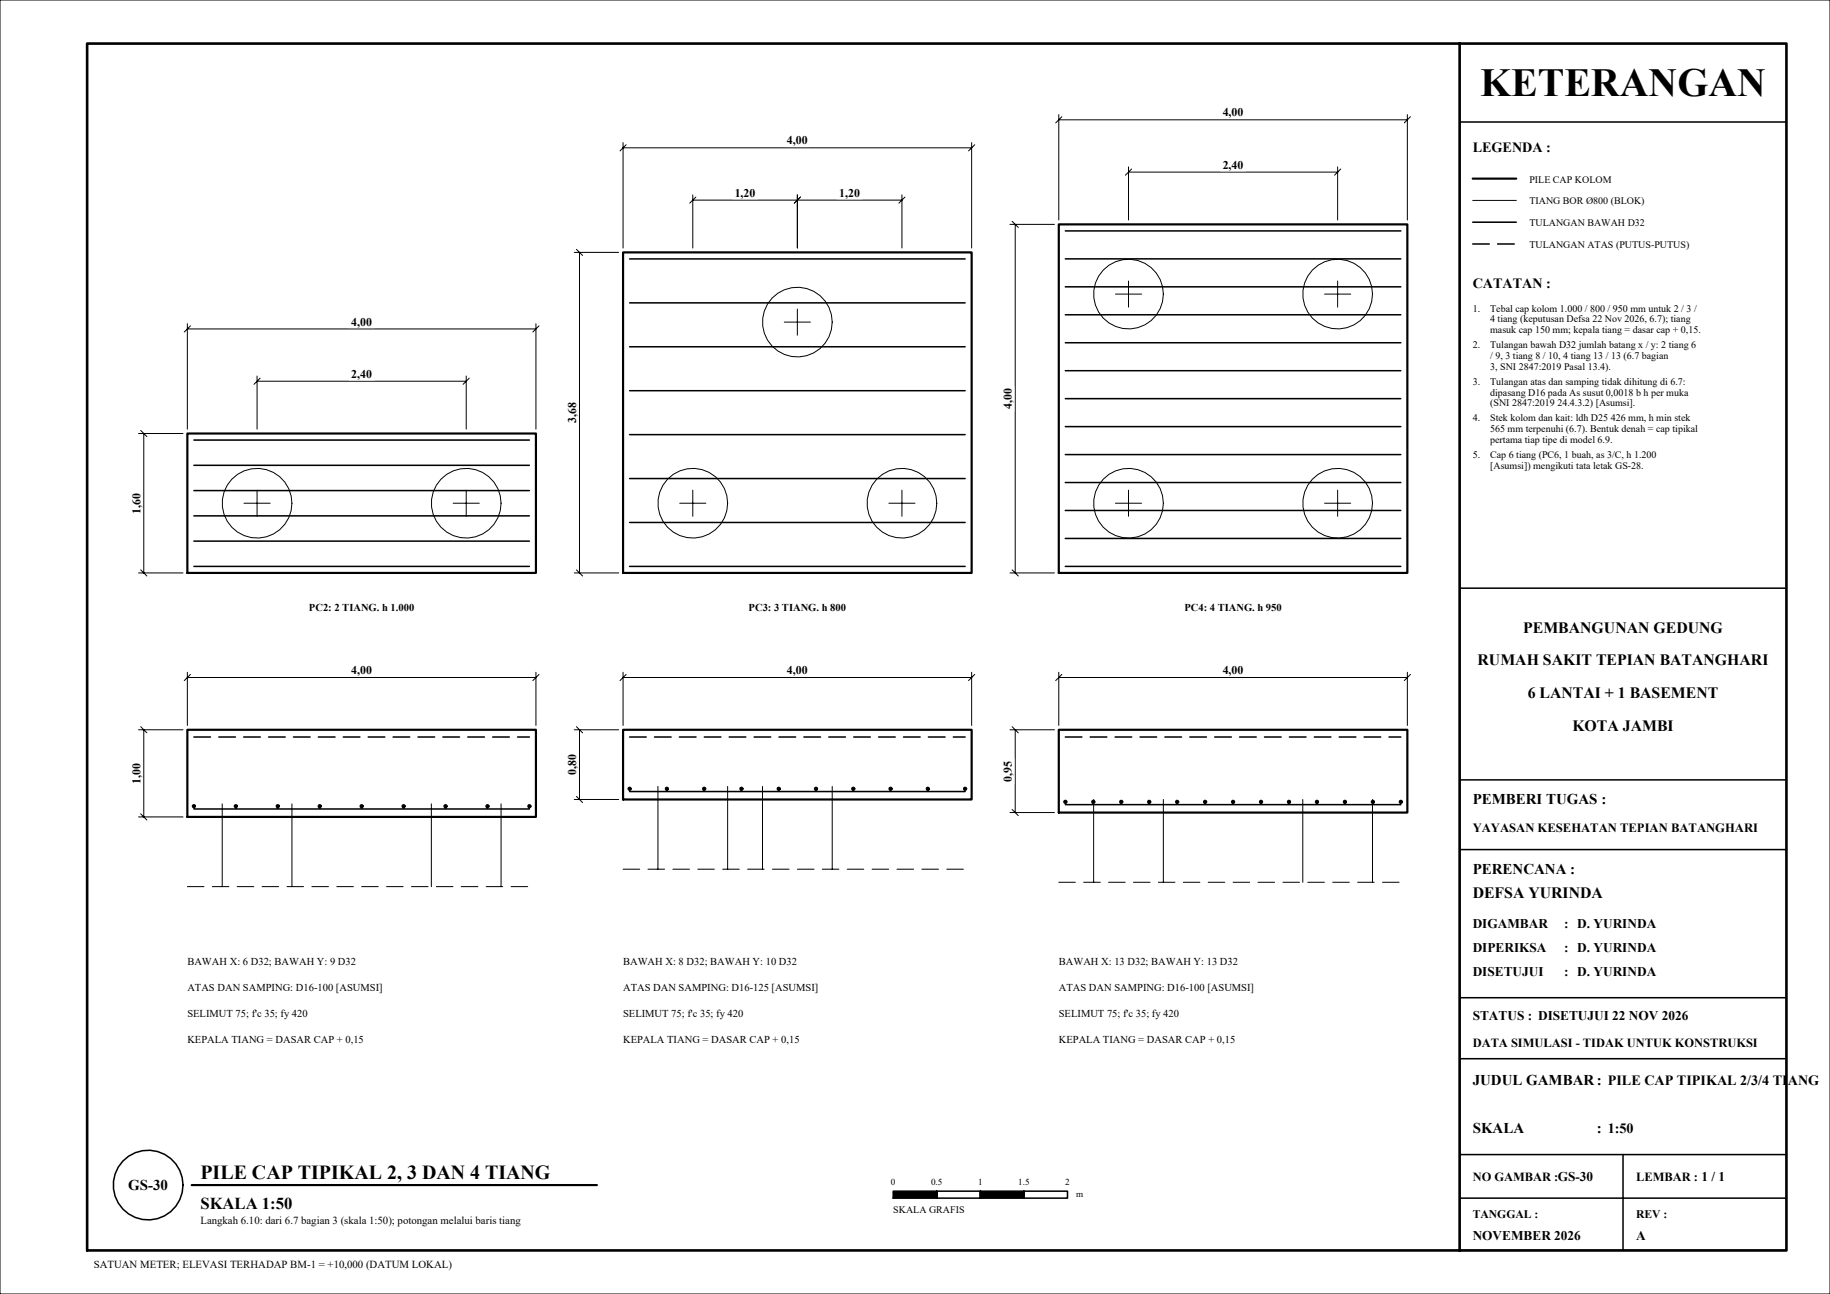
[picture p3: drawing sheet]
<svg xmlns="http://www.w3.org/2000/svg" width="420mm" height="297mm" viewBox="0 0 420 297" stroke-linecap="round" stroke-linejoin="round" font-family="sans-serif">
<!-- layer: KERTAS-TEKS -->
<g fill="#000">
<path d="M205 275h10v-1.6zM205 273.4v1.6l10-1.6z"/>
<path d="M225 275h10v-1.6zM225 273.4v1.6l10-1.6z"/>
</g>
<!-- layer: KOP -->
<path d="M0 0h420v297h-420z" fill="none" stroke="#000" stroke-width=".23"/>
<path d="M20 10h390v277h-390zM335 10v277" fill="none" stroke="#000" stroke-width=".6"/>
<path d="M335 28h75M335 135h75M335 179h75M335 195h75M335 229h75M335 243h75M335 265h75M335 275h75M372.5 265v22M335 287h75" fill="none" stroke="#000" stroke-width=".35"/>
<!-- layer: KERTAS-TEKS -->
<g fill="none" stroke="#000" stroke-width=".35">
<path d="M338 51h10M338 56h3.8M343.7 56h3.8"/>
<circle cx="34" cy="272" r="8"/>
</g>
<path d="M338 41h10M44 272h93" fill="none" stroke="#000" stroke-width=".5"/>
<path d="M338 46h10" fill="none" stroke="#000" stroke-width=".23"/>
<!-- layer: S-TUL -->
<g fill="#000">
<path d="M44.5 185.4l.2-.1zM44.3 185.3h.4zM44.3 185.3l.5-.1zM44.2 185.2l.1 .1 .5-.1zM44.2 185.2h.6v-.2zM44.2 185v.2l.6-.2zM44.2 185h.6v-.1zM44.2 184.9v.1l.6-.1zM44.2 184.9h.6l-.1-.1zM44.3 184.8l-.1 .1 .5-.1zM44.3 184.8h.4zM44.3 184.8l.2-.1z"/>
<path d="M54.1 185.4l.2-.1zM54 185.3h.3zM54 185.3l.4-.1zM53.8 185.2l.2 .1 .4-.1zM53.8 185.2h.6v-.2zM53.8 185v.2l.6-.2zM53.8 185h.6v-.1zM53.8 184.9v.1l.6-.1zM53.8 184.9h.6l-.1-.1zM54 184.8l-.2 .1 .5-.1zM54 184.8h.3zM54 184.8l.1-.1z"/>
<path d="M63.8 185.4l.1-.1zM63.6 185.3h.3zM63.6 185.3l.4-.1zM63.5 185.2l.1 .1 .4-.1zM63.5 185.2h.5l.1-.2zM63.4 185l.1 .2 .6-.2zM63.4 185h.7l-.1-.1zM63.5 184.9l-.1 .1 .6-.1zM63.5 184.9h.5l-.1-.1zM63.6 184.8l-.1 .1 .4-.1zM63.6 184.8h.3zM63.6 184.8l.2-.1z"/>
<path d="M73.4 185.4l.1-.1zM73.2 185.3h.3zM73.2 185.3l.5-.1zM73.1 185.2l.1 .1 .5-.1zM73.1 185.2h.6v-.2zM73.1 185v.2l.6-.2zM73.1 185h.6v-.1zM73.1 184.9v.1l.6-.1zM73.1 184.9h.6l-.2-.1zM73.2 184.8l-.1 .1 .4-.1zM73.2 184.8h.3zM73.2 184.8l.2-.1z"/>
<path d="M83 185.4l.2-.1zM82.8 185.3h.4zM82.8 185.3l.5-.1zM82.7 185.2l.1 .1 .5-.1zM82.7 185.2h.6v-.2zM82.7 185v.2l.6-.2zM82.7 185h.6v-.1zM82.7 184.9v.1l.6-.1zM82.7 184.9h.6l-.1-.1zM82.8 184.8l-.1 .1 .5-.1zM82.8 184.8h.4zM82.8 184.8l.2-.1z"/>
<path d="M92.6 185.4l.2-.1zM92.5 185.3h.3zM92.5 185.3l.4-.1zM92.3 185.2l.2 .1 .4-.1zM92.3 185.2h.6v-.2zM92.3 185v.2l.6-.2zM92.3 185h.6v-.1zM92.3 184.9v.1l.6-.1zM92.3 184.9h.6l-.1-.1zM92.5 184.8l-.2 .1 .5-.1zM92.5 184.8h.3zM92.5 184.8l.1-.1z"/>
<path d="M102.3 185.4l.1-.1zM102.1 185.3h.3zM102.1 185.3l.4-.1zM102 185.2l.1 .1 .4-.1zM102 185.2h.5l.1-.2zM101.9 185l.1 .2 .6-.2zM101.9 185h.7l-.1-.1zM102 184.9l-.1 .1 .6-.1zM102 184.9h.5l-.1-.1zM102 184.9l.4-.1zM102.1 184.8h.3zM102.1 184.8l.2-.1z"/>
<path d="M111.9 185.4l.1-.1zM111.7 185.3h.3zM111.7 185.3l.5-.1zM111.6 185.2l.1 .1 .5-.1zM111.6 185.2h.6v-.2zM111.6 185v.2l.6-.2zM111.6 185h.6v-.1zM111.6 184.9v.1l.6-.1zM111.6 184.9h.6l-.2-.1zM111.7 184.8l-.1 .1 .4-.1zM111.7 184.8h.3zM111.7 184.8l.2-.1z"/>
<path d="M121.5 185.4l.2-.1zM121.3 185.3h.4zM121.3 185.3l.5-.1zM121.2 185.2l.1 .1 .5-.1zM121.2 185.2h.6v-.2zM121.2 185v.2l.6-.2zM121.2 185h.6v-.1zM121.2 184.9v.1l.6-.1zM121.2 184.9h.6l-.1-.1zM121.3 184.8l-.1 .1 .5-.1zM121.3 184.8h.4zM121.3 184.8l.2-.1z"/>
<path d="M144.5 181.4l.2-.1zM144.3 181.3h.4zM144.3 181.3l.5-.1zM144.2 181.2l.1 .1 .5-.1zM144.2 181.2h.6v-.2zM144.2 181v.2l.6-.2zM144.2 181h.6v-.1zM144.2 180.9v.1l.6-.1zM144.2 180.9h.6l-.1-.1zM144.2 180.9l.5-.1zM144.3 180.8h.4zM144.3 180.8l.2-.1z"/>
<path d="M153.1 181.4l.1-.1zM152.9 181.3h.3zM152.9 181.3l.4-.1zM152.8 181.2l.1 .1 .4-.1zM152.8 181.2h.5l.1-.2zM152.7 181l.1 .2 .6-.2zM152.7 181h.7l-.1-.1zM152.8 180.9l-.1 .1 .6-.1zM152.8 180.9h.5l-.1-.1zM152.8 180.9l.4-.1zM152.9 180.8h.3zM152.9 180.8l.2-.1z"/>
<path d="M161.6 181.4l.2-.1zM161.5 181.3h.3zM161.5 181.3l.4-.1zM161.3 181.2l.2 .1 .4-.1zM161.3 181.2h.6v-.2zM161.3 181v.2l.6-.2zM161.3 181h.6v-.1zM161.3 180.9v.1l.6-.1zM161.3 180.9h.6l-.1-.1zM161.3 180.9l.5-.1zM161.5 180.8h.3zM161.5 180.8l.1-.1z"/>
<path d="M170.2 181.4l.1-.1zM170 181.3h.3zM170 181.3l.4-.1zM169.9 181.2l.1 .1 .4-.1zM169.9 181.2h.5l.1-.2zM169.8 181l.1 .2 .6-.2zM169.8 181h.7l-.1-.1zM169.9 180.9l-.1 .1 .6-.1zM169.9 180.9h.5l-.1-.1zM170 180.8l-.1 .1 .4-.1zM170 180.8h.3zM170 180.8l.2-.1z"/>
<path d="M178.7 181.4l.2-.1zM178.6 181.3h.3zM178.6 181.3l.4-.1zM178.4 181.2l.2 .1 .4-.1zM178.4 181.2h.6v-.2zM178.4 181v.2l.6-.2zM178.4 181h.6v-.1zM178.4 180.9v.1l.6-.1zM178.4 180.9h.6l-.1-.1zM178.6 180.8l-.2 .1 .5-.1zM178.6 180.8h.3zM178.6 180.8l.1-.1z"/>
<path d="M187.3 181.4l.1-.1zM187.1 181.3h.3zM187.1 181.3l.5-.1zM187 181.2l.1 .1 .5-.1zM187 181.2h.6v-.2zM187 181v.2l.6-.2zM187 181h.6v-.1zM187 180.9v.1l.6-.1zM187 180.9h.6l-.2-.1zM187 180.9l.4-.1zM187.1 180.8h.3zM187.1 180.8l.2-.1z"/>
<path d="M195.8 181.4l.2-.1zM195.7 181.3h.3zM195.7 181.3l.4-.1zM195.6 181.2l.1 .1 .4-.1zM195.6 181.2h.5l.1-.2zM195.5 181l.1 .2 .6-.2zM195.5 181h.7l-.1-.1zM195.6 180.9l-.1 .1 .6-.1zM195.6 180.9h.5l-.1-.1zM195.6 180.9l.4-.1zM195.7 180.8h.3zM195.7 180.8l.1-.1z"/>
<path d="M204.4 181.4l.1-.1zM204.2 181.3h.3zM204.2 181.3l.5-.1zM204.1 181.2l.1 .1 .5-.1zM204.1 181.2h.6v-.2zM204.1 181v.2l.6-.2zM204.1 181h.6v-.1zM204.1 180.9v.1l.6-.1zM204.1 180.9h.6l-.2-.1zM204.2 180.8l-.1 .1 .4-.1zM204.2 180.8h.3zM204.2 180.8l.2-.1z"/>
<path d="M212.9 181.4l.2-.1zM212.8 181.3h.3zM212.8 181.3l.4-.1zM212.7 181.2l.1 .1 .4-.1zM212.7 181.2h.5l.1-.2zM212.6 181l.1 .2 .6-.2zM212.6 181h.7l-.1-.1zM212.7 180.9l-.1 .1 .6-.1zM212.7 180.9h.5l-.1-.1zM212.8 180.8l-.1 .1 .4-.1zM212.8 180.8h.3zM212.8 180.8l.1-.1z"/>
<path d="M221.5 181.4l.2-.1zM221.3 181.3h.4zM221.3 181.3l.5-.1zM221.2 181.2l.1 .1 .5-.1zM221.2 181.2h.6v-.2zM221.2 181v.2l.6-.2zM221.2 181h.6v-.1zM221.2 180.9v.1l.6-.1zM221.2 180.9h.6l-.1-.1zM221.2 180.9l.5-.1zM221.3 180.8h.4zM221.3 180.8l.2-.1z"/>
<path d="M244.5 184.4l.2-.1zM244.3 184.3h.4zM244.3 184.3l.5-.1zM244.2 184.2l.1 .1 .5-.1zM244.2 184.2h.6v-.2zM244.2 184v.2l.6-.2zM244.2 184h.6v-.1zM244.2 183.9v.1l.6-.1zM244.2 183.9h.6l-.1-.1zM244.2 183.9l.5-.1zM244.3 183.8h.4zM244.3 183.8l.2-.1z"/>
<path d="M250.9 184.4l.2-.1zM250.8 184.3h.3zM250.8 184.3l.4-.1zM250.6 184.2l.2 .1 .4-.1zM250.6 184.2h.6v-.2zM250.6 184v.2l.6-.2zM250.6 184h.6v-.1zM250.6 183.9v.1l.6-.1zM250.6 183.9h.6l-.1-.1zM250.8 183.8l-.2 .1 .5-.1zM250.8 183.8h.3zM250.8 183.8l.1-.1z"/>
<path d="M257.3 184.4l.2-.1zM257.2 184.3h.3zM257.2 184.3l.4-.1zM257.1 184.2l.1 .1 .4-.1zM257.1 184.2h.5l.1-.2zM257 184l.1 .2 .6-.2zM257 184h.7l-.1-.1zM257.1 183.9l-.1 .1 .6-.1zM257.1 183.9h.5l-.1-.1zM257.1 183.9l.4-.1zM257.2 183.8h.3zM257.2 183.8l.1-.1z"/>
<path d="M263.8 184.4l.1-.1zM263.6 184.3h.3zM263.6 184.3l.4-.1zM263.5 184.2l.1 .1 .4-.1zM263.5 184.2h.5l.1-.2zM263.4 184l.1 .2 .6-.2zM263.4 184h.7l-.1-.1zM263.5 183.9l-.1 .1 .6-.1zM263.5 183.9h.5l-.1-.1zM263.5 183.9l.4-.1zM263.6 183.8h.3zM263.6 183.8l.2-.1z"/>
<path d="M270.2 184.4l.1-.1zM270 184.3h.3zM270 184.3l.4-.1zM269.9 184.2l.1 .1 .4-.1zM269.9 184.2h.5l.1-.2zM269.8 184l.1 .2 .6-.2zM269.8 184h.7l-.1-.1zM269.9 183.9l-.1 .1 .6-.1zM269.9 183.9h.5l-.1-.1zM270 183.8l-.1 .1 .4-.1zM270 183.8h.3zM270 183.8l.2-.1z"/>
<path d="M276.6 184.4l.1-.1zM276.4 184.3h.3zM276.4 184.3l.5-.1zM276.3 184.2l.1 .1 .5-.1zM276.3 184.2h.6v-.2zM276.3 184v.2l.6-.2zM276.3 184h.6v-.1zM276.3 183.9v.1l.6-.1zM276.3 183.9h.6l-.2-.1zM276.3 183.9l.4-.1zM276.4 183.8h.3zM276.4 183.8l.2-.1z"/>
<path d="M283 184.4l.2-.1zM282.8 184.3h.4zM282.8 184.3l.5-.1zM282.7 184.2l.1 .1 .5-.1zM282.7 184.2h.6v-.2zM282.7 184v.2l.6-.2zM282.7 184h.6v-.1zM282.7 183.9v.1l.6-.1zM282.7 183.9h.6l-.1-.1zM282.7 183.9l.5-.1zM282.8 183.8h.4zM282.8 183.8l.2-.1z"/>
<path d="M289.4 184.4l.2-.1zM289.3 184.3h.3zM289.3 184.3l.4-.1zM289.1 184.2l.2 .1 .4-.1zM289.1 184.2h.6v-.2zM289.1 184v.2l.6-.2zM289.1 184h.6v-.1zM289.1 183.9v.1l.6-.1zM289.1 183.9h.6l-.1-.1zM289.3 183.8l-.2 .1 .5-.1zM289.3 183.8h.3zM289.3 183.8l.1-.1z"/>
<path d="M295.8 184.4l.2-.1zM295.7 184.3h.3zM295.7 184.3l.4-.1zM295.6 184.2l.1 .1 .4-.1zM295.6 184.2h.5l.1-.2zM295.5 184l.1 .2 .6-.2zM295.5 184h.7l-.1-.1zM295.6 183.9l-.1 .1 .6-.1zM295.6 183.9h.5l-.1-.1zM295.6 183.9l.4-.1zM295.7 183.8h.3zM295.7 183.8l.1-.1z"/>
<path d="M302.3 184.4l.1-.1zM302.1 184.3h.3zM302.1 184.3l.4-.1zM302 184.2l.1 .1 .4-.1zM302 184.2h.5l.1-.2zM301.9 184l.1 .2 .6-.2zM301.9 184h.7l-.1-.1zM302 183.9l-.1 .1 .6-.1zM302 183.9h.5l-.1-.1zM302 183.9l.4-.1zM302.1 183.8h.3zM302.1 183.8l.2-.1z"/>
<path d="M308.7 184.4l.1-.1zM308.5 184.3h.3zM308.5 184.3l.4-.1zM308.4 184.2l.1 .1 .4-.1zM308.4 184.2h.5l.1-.2zM308.3 184l.1 .2 .6-.2zM308.3 184h.7l-.1-.1zM308.4 183.9l-.1 .1 .6-.1zM308.4 183.9h.5l-.1-.1zM308.5 183.8l-.1 .1 .4-.1zM308.5 183.8h.3zM308.5 183.8l.2-.1z"/>
<path d="M315.1 184.4l.1-.1zM314.9 184.3h.3zM314.9 184.3l.5-.1zM314.8 184.2l.1 .1 .5-.1zM314.8 184.2h.6v-.2zM314.8 184v.2l.6-.2zM314.8 184h.6v-.1zM314.8 183.9v.1l.6-.1zM314.8 183.9h.6l-.2-.1zM314.8 183.9l.4-.1zM314.9 183.8h.3zM314.9 183.8l.2-.1z"/>
<path d="M321.5 184.4l.2-.1zM321.3 184.3h.4zM321.3 184.3l.5-.1zM321.2 184.2l.1 .1 .5-.1zM321.2 184.2h.6v-.2zM321.2 184v.2l.6-.2zM321.2 184h.6v-.1zM321.2 183.9v.1l.6-.1zM321.2 183.9h.6l-.1-.1zM321.2 183.9l.5-.1zM321.3 183.8h.4zM321.3 183.8l.2-.1z"/>
</g>
<!-- layer: S-CAP -->
<path d="M43 99.5h80v32h-80z" fill="none" stroke="#000" stroke-width=".5"/>
<!-- layer: S-TIANG-UTAMA -->
<g fill="none" stroke="#000" stroke-width=".23">
<path d="M56 115.5h6M59 112.5v6M104 115.5h6M107 112.5v6"/>
<circle cx="59" cy="115.5" r="8"/>
<circle cx="107" cy="115.5" r="8"/>
</g>
<!-- layer: S-TUL -->
<path d="M44.5 118.4h77M44.5 112.6h77M44.5 106.8h77M44.5 101h77M44.5 130h77M44.5 124.2h77" fill="none" stroke="#000" stroke-width=".35"/>
<!-- layer: C-UKURAN -->
<path d="M59 86.3v12.2M59 87.5h48M59.7 86.8l-1.4 1.4M107 86.3v12.2M107.7 86.8l-1.4 1.4" fill="none" stroke="#000" stroke-width=".23"/>
<path d="M80 87.3h6v-3zM80 84.3v3l6-3z" fill="#fff"/>
<path d="M43 74.3v24.2M43 75.5h80M43.7 74.8l-1.4 1.4M123 74.3v24.2M123.7 74.8l-1.4 1.4" fill="none" stroke="#000" stroke-width=".23"/>
<path d="M80 75.3h6v-3zM80 72.3v3l6-3z" fill="#fff"/>
<path d="M31.8 99.5h10.2M32.3 98.8l1.4 1.4M33 99.5v32M31.8 131.5h10.2M32.3 130.8l1.4 1.4" fill="none" stroke="#000" stroke-width=".23"/>
<path d="M29.8 112.5l3 6v-6zM29.8 112.5v6h3z" fill="#fff"/>
<!-- layer: S-CAP -->
<path d="M43 167.5h80v20h-80z" fill="none" stroke="#000" stroke-width=".5"/>
<!-- layer: S-TIANG-UTAMA -->
<g fill="none" stroke="#000" stroke-width=".23">
<path d="M51 184.5v19M67 184.5v19M99 184.5v19M115 184.5v19M43 203.5h3.8M48.7 203.5h3.8M54.4 203.5h3.8M60.1 203.5h3.9M65.9 203.5h3.8M71.6 203.5h3.8M77.3 203.5h3.8M83 203.5h3.8"/>
<path d="M88.7 203.5h3.8M94.4 203.5h3.8M100.2 203.5h3.8M105.9 203.5h3.8M111.6 203.5h3.8M117.3 203.5h3.8"/>
</g>
<!-- layer: S-TUL -->
<g fill="none" stroke="#000" stroke-width=".35">
<path d="M44.5 169.2h3.8M50.2 169.2h3.8M55.9 169.2h3.8M61.6 169.2h3.9M67.4 169.2h3.8M73.1 169.2h3.8M78.8 169.2h3.8M84.5 169.2h3.8M90.2 169.2h3.8M95.9 169.2h3.8M101.6 169.2h3.9M107.4 169.2h3.8"/>
<path d="M113.1 169.2h3.8M118.8 169.2h2.7M44.5 185.7h77"/>
<circle cx="44.5" cy="185" r=".32"/>
<circle cx="54.1" cy="185" r=".32"/>
<circle cx="63.7" cy="185" r=".32"/>
<circle cx="73.4" cy="185" r=".32"/>
<circle cx="83" cy="185" r=".32"/>
<circle cx="92.6" cy="185" r=".32"/>
<circle cx="102.2" cy="185" r=".32"/>
<circle cx="111.9" cy="185" r=".32"/>
<circle cx="121.5" cy="185" r=".32"/>
</g>
<!-- layer: C-UKURAN -->
<path d="M31.8 167.5h10.2M32.3 166.8l1.4 1.4M33 167.5v20M31.8 187.5h10.2M32.3 186.8l1.4 1.4" fill="none" stroke="#000" stroke-width=".23"/>
<path d="M29.8 174.5l3 6v-6zM29.8 174.5v6h3z" fill="#fff"/>
<path d="M43 154.3v12.2M43 155.5h80M43.7 154.8l-1.4 1.4M123 154.3v12.2M123.7 154.8l-1.4 1.4" fill="none" stroke="#000" stroke-width=".23"/>
<path d="M80 155.3h6v-3zM80 152.3v3l6-3z" fill="#fff"/>
<!-- layer: S-CAP -->
<path d="M143 57.9h80v73.6h-80z" fill="none" stroke="#000" stroke-width=".5"/>
<!-- layer: S-TIANG-UTAMA -->
<g fill="none" stroke="#000" stroke-width=".23">
<path d="M180 73.9h6M183 70.9v6M156 115.5h6M159 112.5v6M204 115.5h6M207 112.5v6"/>
<circle cx="183" cy="73.9" r="8"/>
<circle cx="159" cy="115.5" r="8"/>
<circle cx="207" cy="115.5" r="8"/>
</g>
<!-- layer: S-TUL -->
<path d="M144.5 59.4h77M144.5 79.6h77M144.5 69.5h77M144.5 99.8h77M144.5 89.7h77M144.5 119.9h77M144.5 109.8h77M144.5 130h77" fill="none" stroke="#000" stroke-width=".35"/>
<!-- layer: C-UKURAN -->
<path d="M159 44.7v12.2M159 45.9h24M159.7 45.2l-1.4 1.4M183 44.7v12.2M183.7 45.2l-1.4 1.4" fill="none" stroke="#000" stroke-width=".23"/>
<path d="M168 45.8h6v-3.1zM168 42.7v3.1l6-3.1z" fill="#fff"/>
<path d="M183 44.7v12.2M183 45.9h24M183.7 45.2l-1.4 1.4M207 44.7v12.2M207.7 45.2l-1.4 1.4" fill="none" stroke="#000" stroke-width=".23"/>
<path d="M192 45.8h6v-3.1zM192 42.7v3.1l6-3.1z" fill="#fff"/>
<path d="M143 32.7v24.2M143 33.9h80M143.7 33.2l-1.4 1.4M223 32.7v24.2M223.7 33.2l-1.4 1.4" fill="none" stroke="#000" stroke-width=".23"/>
<path d="M180 33.8h6v-3.1zM180 30.7v3.1l6-3.1z" fill="#fff"/>
<path d="M131.8 57.9h10.2M132.3 57.2l1.4 1.4M133 57.9v73.6M131.8 131.5h10.2M132.3 130.8l1.4 1.4" fill="none" stroke="#000" stroke-width=".23"/>
<path d="M129.8 91.7l3 6v-6zM129.8 91.7v6h3z" fill="#fff"/>
<!-- layer: S-CAP -->
<path d="M143 167.5h80v16h-80z" fill="none" stroke="#000" stroke-width=".5"/>
<!-- layer: S-TIANG-UTAMA -->
<g fill="none" stroke="#000" stroke-width=".23">
<path d="M143 199.5h3.8M148.7 199.5h3.8M151 180.5v19M154.4 199.5h3.8M160.1 199.5h3.9M165.9 199.5h3.8M167 180.5v19M171.6 199.5h3.8M175 180.5v19M177.3 199.5h3.8M183 199.5h3.8M188.7 199.5h3.8"/>
<path d="M191 180.5v19M194.4 199.5h3.8M200.1 199.5h3.9M205.9 199.5h3.8M211.6 199.5h3.8M217.3 199.5h3.8"/>
</g>
<!-- layer: S-TUL -->
<g fill="none" stroke="#000" stroke-width=".35">
<path d="M144.5 169.2h3.8M150.2 169.2h3.8M155.9 169.2h3.8M161.6 169.2h3.9M167.4 169.2h3.8M173.1 169.2h3.8M178.8 169.2h3.8M184.5 169.2h3.8M190.2 169.2h3.8M195.9 169.2h3.8M201.7 169.2h3.8M207.4 169.2h3.8"/>
<path d="M213.1 169.2h3.8M218.8 169.2h2.7M144.5 181.7h77"/>
<circle cx="144.5" cy="181" r=".32"/>
<circle cx="153.1" cy="181" r=".32"/>
<circle cx="161.6" cy="181" r=".32"/>
<circle cx="170.2" cy="181" r=".32"/>
<circle cx="178.7" cy="181" r=".32"/>
<circle cx="187.3" cy="181" r=".32"/>
<circle cx="195.8" cy="181" r=".32"/>
<circle cx="204.4" cy="181" r=".32"/>
<circle cx="212.9" cy="181" r=".32"/>
<circle cx="221.5" cy="181" r=".32"/>
</g>
<!-- layer: C-UKURAN -->
<path d="M131.8 167.5h10.2M132.3 166.8l1.4 1.4M133 167.5v16M131.8 183.5h10.2M132.3 182.8l1.4 1.4" fill="none" stroke="#000" stroke-width=".23"/>
<path d="M129.8 172.5l3 6v-6zM129.8 172.5v6h3z" fill="#fff"/>
<path d="M143 154.3v12.2M143 155.5h80M143.7 154.8l-1.4 1.4M223 154.3v12.2M223.7 154.8l-1.4 1.4" fill="none" stroke="#000" stroke-width=".23"/>
<path d="M180 155.3h6v-3zM180 152.3v3l6-3z" fill="#fff"/>
<!-- layer: S-CAP -->
<path d="M243 51.5h80v80h-80z" fill="none" stroke="#000" stroke-width=".5"/>
<!-- layer: S-TIANG-UTAMA -->
<g fill="none" stroke="#000" stroke-width=".23">
<path d="M256 67.5h6M259 64.5v6M304 67.5h6M307 64.5v6M256 115.5h6M259 112.5v6M304 115.5h6M307 112.5v6"/>
<circle cx="259" cy="67.5" r="8"/>
<circle cx="307" cy="67.5" r="8"/>
<circle cx="259" cy="115.5" r="8"/>
<circle cx="307" cy="115.5" r="8"/>
</g>
<!-- layer: S-TUL -->
<g fill="none" stroke="#000" stroke-width=".35">
<path d="M244.5 59.4h77M244.5 53h77M244.5 78.7h77M244.5 72.3h77M244.5 65.8h77M244.5 97.9h77M244.5 91.5h77M244.5 85.1h77M244.5 117.2h77M244.5 110.8h77M244.5 104.3h77M244.5 130h77"/>
<path d="M244.5 123.6h77"/>
</g>
<!-- layer: C-UKURAN -->
<path d="M259 38.3v12.2M259 39.5h48M259.7 38.8l-1.4 1.4M307 38.3v12.2M307.7 38.8l-1.4 1.4" fill="none" stroke="#000" stroke-width=".23"/>
<path d="M280 39.3h6v-3zM280 36.3v3l6-3z" fill="#fff"/>
<path d="M243 26.3v24.2M243 27.5h80M243.7 26.8l-1.4 1.4M323 26.3v24.2M323.7 26.8l-1.4 1.4" fill="none" stroke="#000" stroke-width=".23"/>
<path d="M280 27.3h6v-3zM280 24.3v3l6-3z" fill="#fff"/>
<path d="M231.8 51.5h10.2M232.3 50.8l1.4 1.4M233 51.5v80M231.8 131.5h10.2M232.3 130.8l1.4 1.4" fill="none" stroke="#000" stroke-width=".23"/>
<path d="M229.8 88.5l3 6v-6zM229.8 88.5v6h3z" fill="#fff"/>
<!-- layer: S-CAP -->
<path d="M243 167.5h80v19h-80z" fill="none" stroke="#000" stroke-width=".5"/>
<!-- layer: S-TIANG-UTAMA -->
<g fill="none" stroke="#000" stroke-width=".23">
<path d="M251 183.5v19M267 183.5v19M299 183.5v19M315 183.5v19M243 202.5h3.8M248.7 202.5h3.8M254.4 202.5h3.8M260.1 202.5h3.9M265.9 202.5h3.8M271.6 202.5h3.8M277.3 202.5h3.8M283 202.5h3.8"/>
<path d="M288.7 202.5h3.8M294.4 202.5h3.8M300.2 202.5h3.8M305.9 202.5h3.8M311.6 202.5h3.8M317.3 202.5h3.8"/>
</g>
<!-- layer: S-TUL -->
<g fill="none" stroke="#000" stroke-width=".35">
<path d="M244.5 169.2h3.8M250.2 169.2h3.8M255.9 169.2h3.8M261.6 169.2h3.9M267.4 169.2h3.8M273.1 169.2h3.8M278.8 169.2h3.8M284.5 169.2h3.8M290.2 169.2h3.8M295.9 169.2h3.8M301.6 169.2h3.9M307.4 169.2h3.8"/>
<path d="M313.1 169.2h3.8M318.8 169.2h2.7M244.5 184.7h77"/>
<circle cx="244.5" cy="184" r=".32"/>
<circle cx="250.9" cy="184" r=".32"/>
<circle cx="257.3" cy="184" r=".32"/>
<circle cx="263.7" cy="184" r=".32"/>
<circle cx="270.2" cy="184" r=".32"/>
<circle cx="276.6" cy="184" r=".32"/>
<circle cx="283" cy="184" r=".32"/>
<circle cx="289.4" cy="184" r=".32"/>
<circle cx="295.8" cy="184" r=".32"/>
<circle cx="302.2" cy="184" r=".32"/>
<circle cx="308.7" cy="184" r=".32"/>
<circle cx="315.1" cy="184" r=".32"/>
<circle cx="321.5" cy="184" r=".32"/>
</g>
<!-- layer: C-UKURAN -->
<path d="M231.8 167.5h10.2M232.3 166.8l1.4 1.4M233 167.5v19M231.8 186.5h10.2M232.3 185.8l1.4 1.4" fill="none" stroke="#000" stroke-width=".23"/>
<path d="M229.8 174l3 6v-6zM229.8 174v6h3z" fill="#fff"/>
<path d="M243 154.3v12.2M243 155.5h80M243.7 154.8l-1.4 1.4M323 154.3v12.2M323.7 154.8l-1.4 1.4" fill="none" stroke="#000" stroke-width=".23"/>
<path d="M280 155.3h6v-3zM280 152.3v3l6-3z" fill="#fff"/>
<!-- layer: KERTAS-TEKS -->
<path d="M205 273.4h10v1.6h-10zM215 273.4h10v1.6h-10zM225 273.4h10v1.6h-10zM235 273.4h10v1.6h-10z" fill="none" stroke="#000" stroke-width=".35"/>
<text font-size="9.2" x="339.7" y="22">KETERANGAN</text>
<text font-size="4.6" x="46" y="270.5">PILE CAP TIPIKAL 2, 3 DAN 4 TIANG</text>
<text font-size="3.8" x="46" y="277.5">SKALA 1:50</text>
<g font-size="3.6">
<text x="349.6" y="145.2">PEMBANGUNAN GEDUNG</text>
<text x="339.1" y="152.7">RUMAH SAKIT TEPIAN BATANGHARI</text>
<text x="350.6" y="160.2">6 LANTAI + 1 BASEMENT</text>
<text x="360.9" y="167.7">KOTA JAMBI</text>
<text x="338" y="206">DEFSA YURINDA</text>
</g>
<g font-size="3.4">
<text x="338" y="184.5">PEMBERI TUGAS :</text>
<text x="338" y="200.5">PERENCANA :</text>
<text x="338" y="249">JUDUL GAMBAR: PILE CAP TIPIKAL 2/3/4 TI</text>
<text x="338" y="260">SKALA</text>
<text x="366.5" y="260">: 1:50</text>
<text x="29.4" y="273.1">GS-30</text>
</g>
<g font-size="3.2">
<text x="338" y="35">LEGENDA :</text>
<text x="338" y="66">CATATAN :</text>
<text x="410.3" y="249">ANG</text>
</g>
<g font-size="3.1">
<text x="338" y="213">DIGAMBAR</text>
<text x="359" y="213">: D. YURINDA</text>
<text x="338" y="218.5">DIPERIKSA</text>
<text x="359" y="218.5">: D. YURINDA</text>
<text x="338" y="224">DISETUJUI</text>
<text x="359" y="224">: D. YURINDA</text>
<text x="338" y="234">STATUS : DISETUJUI 22 NOV 2026</text>
<text x="338" y="284.5">NOVEMBER 2026</text>
<text x="375.5" y="284.5">A</text>
</g>
<g font-size="2.9">
<text x="338" y="191">YAYASAN KESEHATAN TEPIAN BATANGHARI</text>
<text x="338" y="240.2">DATA SIMULASI - TIDAK UNTUK KONSTRUKSI</text>
<text x="338" y="271">NO GAMBAR :GS-30</text>
<text x="375.5" y="271">LEMBAR : 1 / 1</text>
</g>
<g font-size="2.7">
<text x="280.6" y="26.7">4,00</text>
<text x="180.6" y="33.2">4,00</text>
<text x="280.6" y="38.7">2,40</text>
<text x="168.6" y="45.2">1,20</text>
<text x="192.6" y="45.2">1,20</text>
<text x="80.6" y="74.7">4,00</text>
<text x="80.6" y="86.7">2,40</text>
<text x="232.2" y="93.9" transform="rotate(-90 232.2 93.9)">4,00</text>
<text x="132.2" y="97.1" transform="rotate(-90 132.2 97.1)">3,68</text>
<text x="32.2" y="117.9" transform="rotate(-90 32.2 117.9)">1,60</text>
<text x="80.6" y="154.7">4,00</text>
<text x="180.6" y="154.7">4,00</text>
<text x="280.6" y="154.7">4,00</text>
<text x="32.2" y="179.9" transform="rotate(-90 32.2 179.9)">1,00</text>
<text x="132.2" y="177.9" transform="rotate(-90 132.2 177.9)">0,80</text>
<text x="232.2" y="179.4" transform="rotate(-90 232.2 179.4)">0,95</text>
<text x="338" y="279.5">TANGGAL :</text>
<text x="375.5" y="279.5">REV :</text>
</g>
<g font-size="2.5">
<text x="46" y="281">Langkah 6.10: dari 6.7 bagian 3 (skala 1:50); potongan melalui baris tiang</text>
<text x="21.5" y="291">SATUAN METER; ELEVASI TERHADAP BM-1 = +10,000 (DATUM LOKAL)</text>
</g>
<g font-size="2.4">
<text x="70.9" y="140.3">PC2: 2 TIANG. h 1.000</text>
<text x="171.8" y="140.3">PC3: 3 TIANG. h 800</text>
<text x="271.8" y="140.3">PC4: 4 TIANG. h 950</text>
<text x="43" y="221.5">BAWAH X: 6 D32; BAWAH Y: 9 D32</text>
<text x="143" y="221.5">BAWAH X: 8 D32; BAWAH Y: 10 D32</text>
<text x="243" y="221.5">BAWAH X: 13 D32; BAWAH Y: 13 D32</text>
<text x="43" y="227.5">ATAS DAN SAMPING: D16-100 [ASUMSI]</text>
<text x="143" y="227.5">ATAS DAN SAMPING: D16-125 [ASUMSI]</text>
<text x="243" y="227.5">ATAS DAN SAMPING: D16-100 [ASUMSI]</text>
<text x="43" y="233.5">SELIMUT 75; f'c 35; fy 420</text>
<text x="143" y="233.5">SELIMUT 75; f'c 35; fy 420</text>
<text x="243" y="233.5">SELIMUT 75; f'c 35; fy 420</text>
<text x="43" y="239.5">KEPALA TIANG = DASAR CAP + 0,15</text>
<text x="143" y="239.5">KEPALA TIANG = DASAR CAP + 0,15</text>
<text x="243" y="239.5">KEPALA TIANG = DASAR CAP + 0,15</text>
</g>
<g font-size="2.3">
<text x="351" y="41.9">PILE CAP KOLOM</text>
<text x="351" y="46.9">TIANG BOR Ø800 (BLOK)</text>
<text x="351" y="51.9">TULANGAN BAWAH D32</text>
<text x="351" y="56.9">TULANGAN ATAS (PUTUS-PUTUS)</text>
<text x="338" y="71.5">1.</text>
<text x="342" y="71.5">Tebal cap kolom 1.000 / 800 / 950 mm untuk 2 / 3 /</text>
<text x="342" y="74">4 tiang (keputusan Defsa 22 Nov 2026, 6.7); tiang</text>
<text x="342" y="76.5">masuk cap 150 mm; kepala tiang = dasar cap + 0,15.</text>
<text x="338" y="79.9">2.</text>
<text x="342" y="79.9">Tulangan bawah D32 jumlah batang x / y: 2 tiang 6</text>
<text x="342" y="82.4">/ 9, 3 tiang 8 / 10, 4 tiang 13 / 13 (6.7 bagian</text>
<text x="338" y="88.3">3.</text>
<text x="342" y="84.9">3, SNI 2847:2019 Pasal 13.4).</text>
<text x="342" y="88.3">Tulangan atas dan samping tidak dihitung di 6.7:</text>
<text x="342" y="90.8">dipasang D16 pada As susut 0,0018 b h per muka</text>
<text x="342" y="93.3">(SNI 2847:2019</text>
<text x="357.4" y="93.3">24.4.3.2) [Asumsi].</text>
<text x="338" y="96.7">4.</text>
<text x="342" y="96.7">Stek kolom dan kait: ldh D25</text>
<text x="342" y="99.2">565 mm terpenuhi (6.7). Bentuk denah = cap tipikal</text>
<text x="342" y="101.7">pertama tiap tipe di model 6.9.</text>
<text x="369.7" y="96.7">426 mm, h min stek</text>
<text x="338" y="105.1">5.</text>
<text x="342" y="105.1">Cap 6 tiang (PC6, 1 buah, as 3/C, h 1.200</text>
<text x="342" y="107.6">[Asumsi]) mengikuti tata letak GS-28.</text>
<text x="205" y="278.4">SKALA GRAFIS</text>
</g>
<g font-size="2.1">
<text x="204.5" y="271.9">0</text>
<text x="213.7" y="271.9">0.5</text>
<text x="224.5" y="271.9">1</text>
<text x="233.7" y="271.9">1.5</text>
<text x="244.5" y="271.9">2</text>
<text x="247" y="274.8">m</text>
</g>
</svg>
